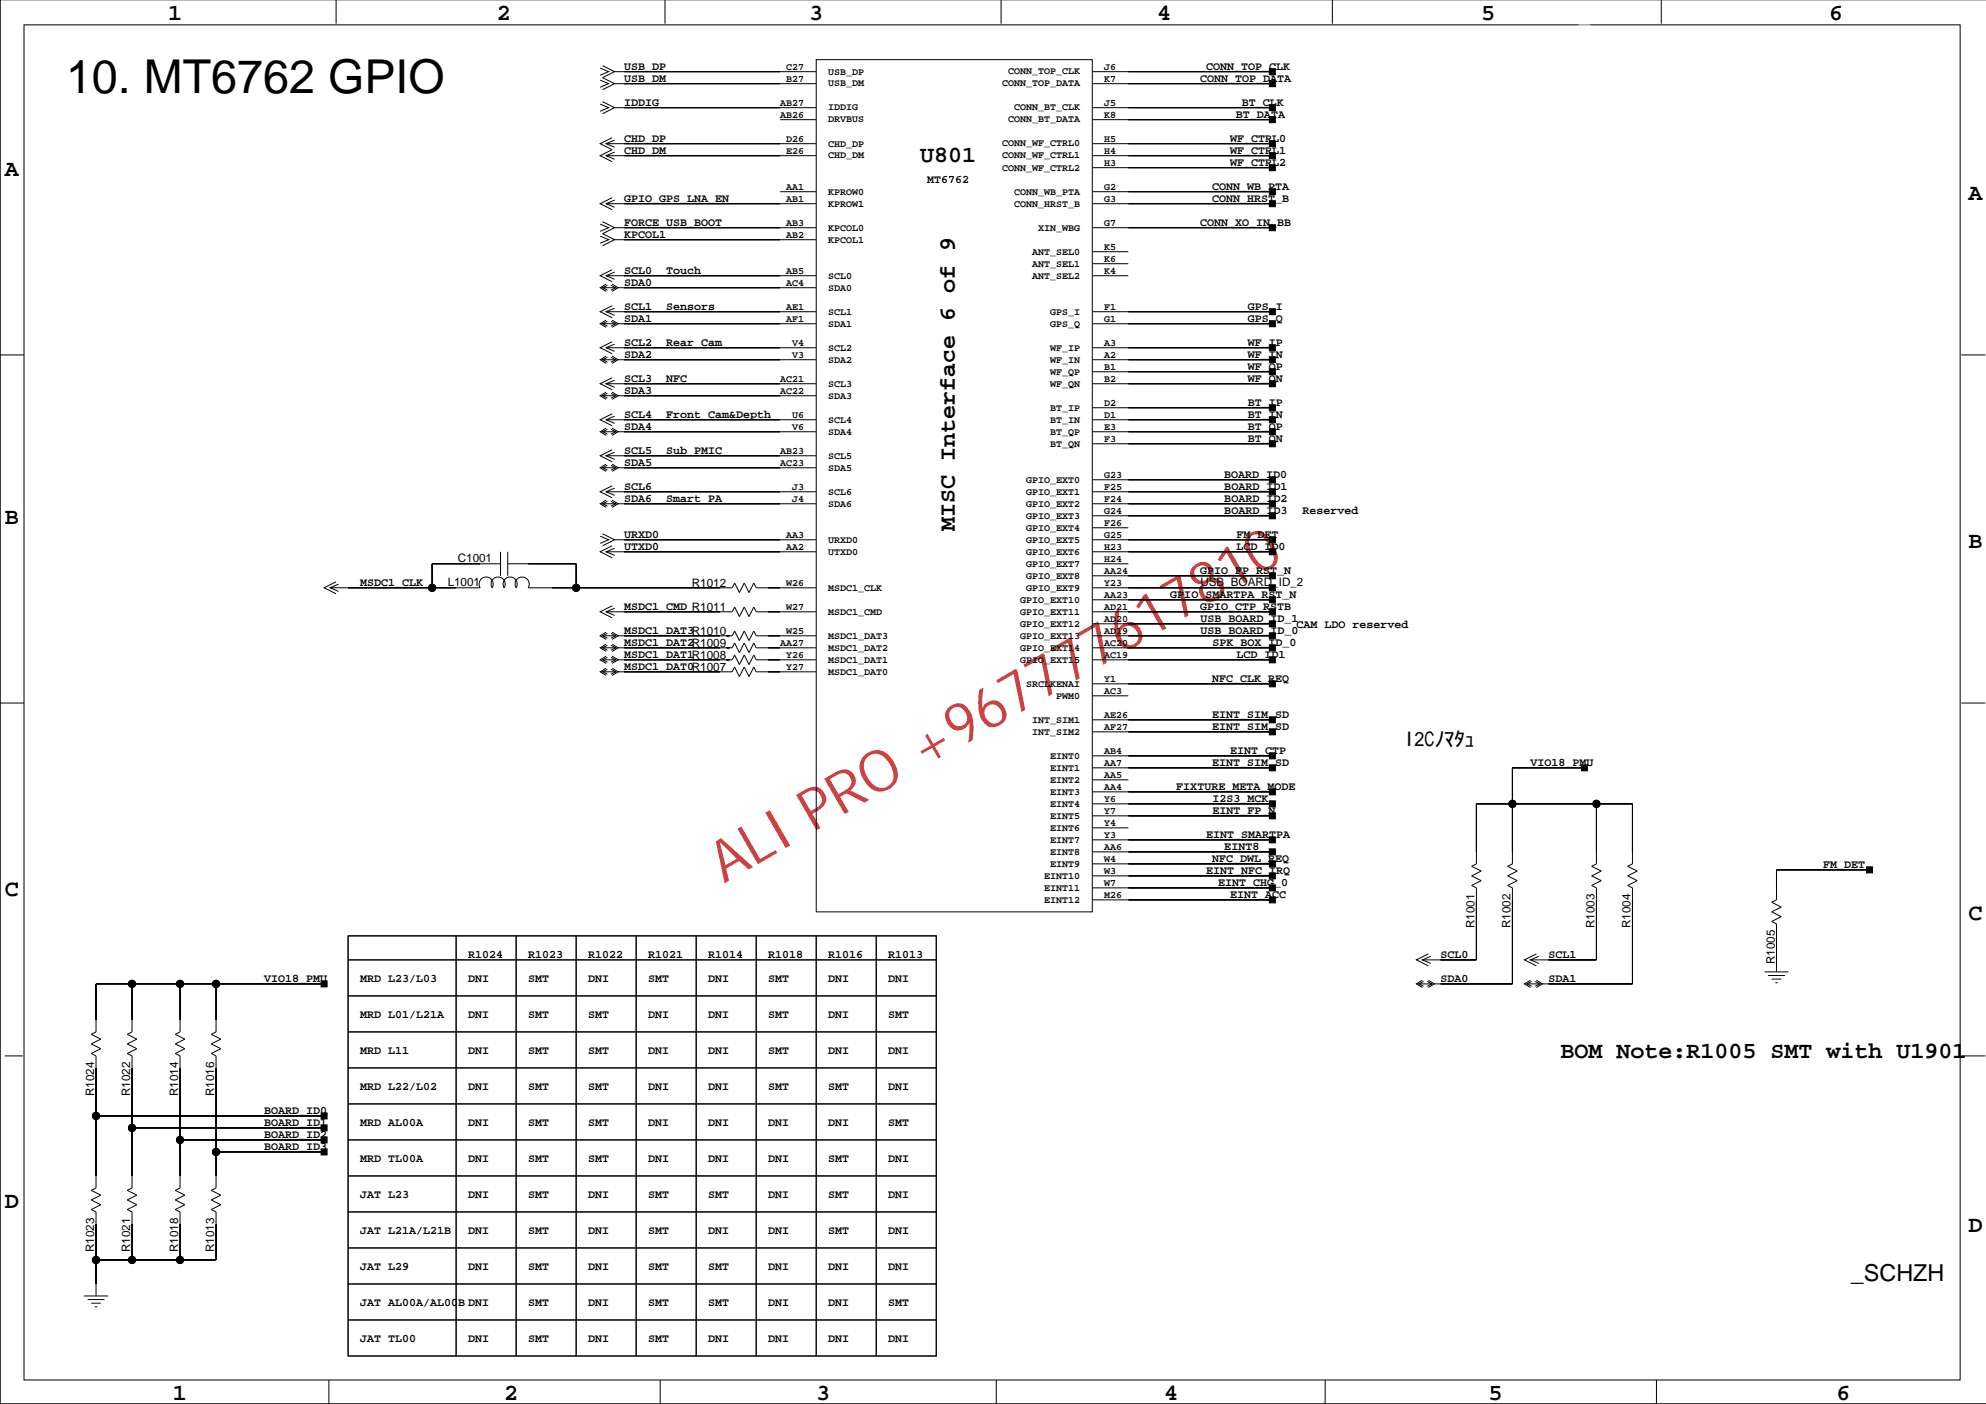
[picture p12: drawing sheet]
<svg xmlns="http://www.w3.org/2000/svg" width="420mm" height="297mm" viewBox="0 0 420 297" stroke-linecap="round" stroke-linejoin="round" font-family="sans-serif">
<g fill="none" stroke="#000" stroke-width=".21">
<path d="M0 -.1v297.1h420.2M71.1 -.1v5.1M140.7 -.1v5.1M211.8 -.1v5.1M281.9 -.1v5.1M351.5 -.1v5.1M5.1 5.3h409.6v286.7h-409.6zM127 14.4l1.7 .8-1.7 .7M127 16.9l1.7 .8-1.7 .8M127.5 13.9l2.5 1.3-2.5 1.2 2.5 1.3-2.5 1.3M130 15.2h42.7M130 17.7h42.7"/>
<path d="M172.7 12.6h58.4v180.3h-58.4zM231.1 15.2h38.1M231.1 17.7h38.1M127 22l1.7 .8-1.7 .7M127.5 21.5l2.5 1.3-2.5 1.3M128.2 30.4h44.5M128.2 32.9h44.5M129.5 29.1l-2.5 1.3 2.5 1.3-2.5 1.2 2.5 1.3M130 29.6l-1.8 .8 1.8 .8M130 32.2l-1.8 .7 1.8 .8M130 22.8h42.7M165.1 25.3h7.6"/>
<path d="M231.1 30.4h38.1M231.1 32.9h38.1M231.1 22.8h38.1M231.1 25.3h38.1M231.1 35.5h38.1M127 47.4l1.7 .8-1.7 .7M127 50l1.7 .7-1.7 .8M127.5 46.9l2.5 1.3-2.5 1.2 2.5 1.3-2.5 1.3M128.2 43.1h44.5M128.2 58.3h44.5M129.5 41.8l-2.5 1.3 2.5 1.3M129.5 57.1l-2.5 1.2 2.5 1.3"/>
<path d="M130 42.3l-1.8 .8 1.8 .8M130 57.6l-1.8 .7 1.8 .8M130 48.2h42.7M130 50.7h42.7M165.1 40.6h7.6M231.1 43.1h38.1M231.1 48.2h38.1M231.1 58.3h7.6M231.1 40.6h38.1M231.1 53.3h7.6M231.1 55.8h7.6M0 75.1h5.1"/>
<path d="M127.5 60.9h2.8M127.5 68.5h2.8M127.5 76.1h2.8M128.2 60.1l-1.2 .8 1.2 .7M128.2 67.7l-1.2 .8 1.2 .8M128.2 75.3l-1.2 .8 1.2 .8M128.2 66h44.5M128.2 73.6h44.5M128.5 60.4l-1 .5 1 .5M128.5 68l-1 .5 1 .5M128.5 75.6l-1 .5 1 .5M129.3 60.4l1 .5-1 .5"/>
<path d="M129.3 68l1 .5-1 .5M129.3 75.6l1 .5-1 .5M129.5 60.1l1.3 .8-1.3 .7M129.5 67.7l1.3 .8-1.3 .8M129.5 75.3l1.3 .8-1.3 .8M129.5 64.7l-2.5 1.3 2.5 1.2M129.5 72.3l-2.5 1.3 2.5 1.2M129.5 79.9l-2.5 1.3 2.5 1.3M130 65.2l-1.8 .8 1.8 .7M130 72.8l-1.8 .8 1.8 .7M130.8 60.9h41.9M130.8 68.5h41.9"/>
<path d="M130.8 76.1h41.9M231.1 68.5h38.1M231.1 76.1h38.1M231.1 66h38.1M231.1 73.6h38.1M231.1 78.6h38.1M414.9 75.1h5.1M127.5 83.7h2.8M127.5 91.3h2.8M127.5 99h2.8M128.2 83l-1.2 .7 1.2 .8M128.2 90.6l-1.2 .7 1.2 .8"/>
<path d="M128.2 98.2l-1.2 .8 1.2 .7M128.2 81.2h44.5M128.2 88.8h44.5M128.2 96.4h44.5M128.5 83.2l-1 .5 1 .5M128.5 90.8l-1 .5 1 .6M128.5 98.5l-1 .5 1 .5M129.3 83.2l1 .5-1 .5M129.3 90.8l1 .5-1 .6M129.3 98.5l1 .5-1 .5M129.5 83l1.3 .7-1.3 .8M129.5 90.6l1.3 .7-1.3 .8"/>
<path d="M129.5 98.2l1.3 .8-1.3 .7M129.5 87.5l-2.5 1.3 2.5 1.3M129.5 95.2l-2.5 1.2 2.5 1.3M130 80.4l-1.8 .8 1.8 .7M130 88l-1.8 .8 1.8 .8M130 95.7l-1.8 .7 1.8 .8M130.8 83.7h41.9M130.8 91.3h41.9M130.8 99h41.9M231.1 91.3h38.1M231.1 81.2h38.1M231.1 88.8h38.1"/>
<path d="M231.1 86.3h38.1M231.1 93.9h38.1M105.9 119.3h-14.5v5.1M105.9 116.7v5.1M107.4 119.3h14.5v5.1M107.4 116.7v5.1M127 113.4l1.7 .8-1.7 .8M127.5 112.9l2.5 1.3-2.5 1.3M127.5 106.6h2.8M128.2 105.8l-1.2 .8 1.2 .7M128.2 104h44.5M128.2 116.7h44.5"/>
<path d="M128.5 106.1l-1 .5 1 .5M129.3 106.1l1 .5-1 .5M129.5 102.8l-2.5 1.2 2.5 1.3M129.5 105.8l1.3 .8-1.3 .7M129.5 115.5l-2.5 1.2 2.5 1.3M130 103.3l-1.8 .7 1.8 .8M130 116l-1.8 .7 1.8 .8M130 114.2h42.7M130.8 106.6h41.9M231.1 104h38.1M231.1 106.6h38.1M231.1 114.2h38.1"/>
<path d="M231.1 116.7h38.1M231.1 101.5h38.1M231.1 109.1h38.1M231.1 111.7h7.6M231.1 119.3h7.6M69.8 124.4h31.8a1.5 1.5 0 0 1 1.2-2.3 1.5 1.5 0 0 1 1.3 2.3 1.5 1.5 0 0 1 1.3-2.3 1.5 1.5 0 0 1 1.3 2.3 1.5 1.5 0 0 1 1.2-2.3 1.5 1.5 0 0 1 1.3 2.3 1.5 1.5 0 0 1 1.3-2.3 1.5 1.5 0 0 1 1.2 2.3h43.2l.5-1.1 1 2.1 1-2.1 1.1 2.1 1-2.1 .5 1.1h12.7M71.1 123.1l-2.5 1.3 2.5 1.2M71.6 123.6l-1.8 .8 1.8 .7M127.5 134.5h2.8M127.5 137.1h2.8M127.5 139.6h2.8M128.2 138.8l-1.2 .8 1.2 .8"/>
<path d="M128.2 136.3l-1.2 .8 1.2 .7M128.2 133.8l-1.2 .7 1.2 .8M128.2 129.4h26.7l.5-1 1 2.1 1-2.1 1.1 2.1 1-2.1 .5 1h12.7M128.5 139.1l-1 .5 1 .5M128.5 136.5l-1 .6 1 .5M128.5 134l-1 .5 1 .5M129.3 139.1l1 .5-1 .5M129.3 136.5l1 .6-1 .5M129.3 134l1 .5-1 .5M129.5 138.8l1.3 .8-1.3 .8M129.5 136.3l1.3 .8-1.3 .7M129.5 133.8l1.3 .7-1.3 .8"/>
<path d="M129.5 128.2l-2.5 1.2 2.5 1.3M130 128.7l-1.8 .7 1.8 .8M130.8 139.6h24.1l.5-1 1 2 1-2 1.1 2 1-2 .5 1h12.7M130.8 137.1h24.1l.5-1.1 1 2.1 1-2.1 1.1 2.1 1-2.1 .5 1.1h12.7M130.8 134.5h24.1l.5-1 1 2 1-2 1.1 2 1-2 .5 1h12.7M231.1 124.4h38.1M231.1 129.4h38.1M231.1 134.5h38.1M231.1 137.1h38.1M231.1 139.6h38.1M231.1 121.8h38.1M231.1 126.9h38.1"/>
<path d="M231.1 132h38.1M0 148.7h5.1M127.5 142.1h2.8M128.2 141.4l-1.2 .7 1.2 .8M128.5 141.6l-1 .5 1 .5M129.3 141.6l1 .5-1 .5M129.5 141.4l1.3 .7-1.3 .8M130.8 142.1h24.1l.5-1 1 2 1-2 1.1 2 1-2 .5 1h12.7M231.1 144.7h38.1M231.1 147.2h7.6M231.1 152.3h38.1M231.1 154.8h38.1"/>
<path d="M231.1 159.9h38.1M414.9 148.7h5.1M231.1 162.4h38.1M231.1 165h7.6M231.1 167.5h38.1M231.1 170.1h38.1M231.1 172.6h38.1M231.1 175.1h7.6M231.1 177.7h38.1M335.2 162.4h-15.2v20.4l-1 .5 2 1-2 1 2 1-2 1 1 .5v20.4h-16.5M337.7 170.1v12.7l-1 .5 2.1 1-2.1 1 2.1 1-2.1 1 1 .5v15.3h-13.9M73.6 198h124.5v5.1h-124.5z"/>
<path d="M73.6 198h22.9v88.9h-22.9zM96.5 198h12.7v88.9h-12.7zM109.2 198h12.7v88.9h-12.7zM121.9 198h12.7v88.9h-12.7zM134.6 198h12.7v88.9h-12.7zM147.3 198h12.7v88.9h-12.7zM160 198h12.7v88.9h-12.7zM172.7 198h12.7v88.9h-12.7zM185.4 198h12.7v88.9h-12.7zM231.1 180.2h38.1M231.1 182.8h38.1M231.1 185.3h38.1"/>
<path d="M231.1 187.8h38.1M231.1 190.4h38.1M395.5 184h-19.7v6.4l-1 .5 2.1 1-2.1 1 2.1 1-2.1 1.1 1 .5v10.1M27.9 208.2v10.1l-1 .5 2 1-2 1.1 2 1-2 1 1 .5v27.9l-1 .5 2 1.1-2 1 2 1-2 1 1 .5v10.2M38.1 208.2v10.1l-1 .5 2 1-2 1.1 2 1-2 1 1 .5v27.9l-1 .5 2 1.1-2 1 2 1-2 1 1 .5v10.2M45.7 208.2v10.1l-1 .5 2 1-2 1.1 2 1-2 1 1 .5v27.9l-1 .5 2 1.1-2 1 2 1-2 1 1 .5v10.2h-25.4M68.6 208.2h-48.3v10.1l-1 .5 2 1-2 1.1 2 1-2 1 1 .5v27.9l-1 .5 2 1.1-2 1 2 1-2 1 1 .5v17.8M73.6 203.1h124.5v7.6h-124.5zM73.6 210.7h124.5v7.6h-124.5zM73.6 218.3h124.5v7.6h-124.5zM300.2 208.2h2.8M300.9 207.4l-1.2 .8 1.2 .7"/>
<path d="M300.9 203.1h11.4v-15.3l-1-.5 2.1-1-2.1-1 2.1-1-2.1-1 1-.5v-12.7h33.1v12.7l-1.1 .5 2.1 1-2.1 1 2.1 1-2.1 1 1.1 .5v20.4h-19.1M301.2 207.7l-1 .5 1 .5M301.9 207.7l1.1 .5-1.1 .5M302.2 201.8l-2.5 1.3 2.5 1.3M302.2 207.4l1.3 .8-1.3 .7M302.7 202.3l-1.8 .8 1.8 .7M323 208.2h2.8M323.8 207.4l-1.3 .8 1.3 .7M324 207.7l-1 .5 1 .5M324.8 207.7l1 .5-1 .5M325 207.4l1.3 .8-1.3 .7M325 201.8l-2.5 1.3 2.5 1.3"/>
<path d="M325.6 202.3l-1.8 .8 1.8 .7M373.3 205.6h5.1M374.1 206.4h3.5M374.8 207.1h2.1M375.6 207.9h.5M1 223.4h3.8M20.3 236.1h48.3M27.9 238.6h40.7M73.6 225.9h124.5v7.7h-124.5zM73.6 233.6h124.5v7.6h-124.5zM414.9 223.4h5.1M38.1 241.2h30.5"/>
<path d="M45.7 243.7h22.9M73.6 241.2h124.5v7.6h-124.5zM73.6 248.8h124.5v7.6h-124.5zM73.6 256.4h124.5v7.6h-124.5zM17.8 274.2h5.1M18.5 274.9h3.6M19.3 275.7h2M20.1 276.5h.5M73.6 264h124.5v7.6h-124.5zM73.6 271.6h124.5v7.7h-124.5zM73.6 279.3h124.5v7.6h-124.5zM69.6 292v5"/>
<path d="M139.7 292v5M210.8 292v5M280.4 292v5M350.4 292v5"/>
<circle cx="91.4" cy="124.4" r=".76"/>
<circle cx="121.9" cy="124.4" r=".76"/>
<circle cx="320" cy="170.1" r=".76"/>
<circle cx="337.7" cy="170.1" r=".76"/>
<circle cx="27.9" cy="208.2" r=".76"/>
<circle cx="38.1" cy="208.2" r=".76"/>
<circle cx="45.7" cy="208.2" r=".76"/>
<circle cx="20.3" cy="236.1" r=".76"/>
<circle cx="27.9" cy="238.6" r=".76"/>
<circle cx="38.1" cy="241.2" r=".76"/>
<circle cx="45.7" cy="243.7" r=".76"/>
<circle cx="20.3" cy="266.6" r=".76"/>
<circle cx="27.9" cy="266.6" r=".76"/>
<circle cx="38.1" cy="266.6" r=".76"/>
</g>
<g fill="#000" stroke="#000" stroke-width=".21">
<path d="M132.1 17.7h33z" fill-rule="evenodd"/>
<path d="M132.1 15.2h33z" fill-rule="evenodd"/>
<path d="M268.5 14.5h1.3v1.3h-1.3z" fill-rule="evenodd"/>
<path d="M268.5 17.1h1.3v1.2h-1.3z" fill-rule="evenodd"/>
<path d="M238.7 15.2h30.5z" fill-rule="evenodd"/>
<path d="M238.7 17.7h30.5z" fill-rule="evenodd"/>
<path d="M132.1 22.8h33z" fill-rule="evenodd"/>
<path d="M132.1 30.4h33z" fill-rule="evenodd"/>
<path d="M132.1 32.9h33z" fill-rule="evenodd"/>
<path d="M268.5 22.1h1.3v1.3h-1.3z" fill-rule="evenodd"/>
<path d="M268.5 24.7h1.3v1.3h-1.3z" fill-rule="evenodd"/>
<path d="M268.5 29.8h1.3v1.2h-1.3z" fill-rule="evenodd"/>
<path d="M268.5 32.3h1.3v1.3h-1.3z" fill-rule="evenodd"/>
<path d="M268.5 34.8h1.3v1.3h-1.3z" fill-rule="evenodd"/>
<path d="M238.7 22.8h30.5z" fill-rule="evenodd"/>
<path d="M238.7 25.3h30.5z" fill-rule="evenodd"/>
<path d="M238.7 30.4h30.5z" fill-rule="evenodd"/>
<path d="M238.7 32.9h30.5z" fill-rule="evenodd"/>
<path d="M238.7 35.5h30.5z" fill-rule="evenodd"/>
<path d="M132.1 58.3h33z" fill-rule="evenodd"/>
<path d="M132.1 43.1h33z" fill-rule="evenodd"/>
<path d="M132.1 48.2h33z" fill-rule="evenodd"/>
<path d="M132.1 50.7h33z" fill-rule="evenodd"/>
<path d="M268.5 39.9h1.3v1.3h-1.3z" fill-rule="evenodd"/>
<path d="M268.5 42.5h1.3v1.2h-1.3z" fill-rule="evenodd"/>
<path d="M268.5 47.5h1.3v1.3h-1.3z" fill-rule="evenodd"/>
<path d="M238.7 40.6h30.5z" fill-rule="evenodd"/>
<path d="M238.7 43.1h30.5z" fill-rule="evenodd"/>
<path d="M238.7 48.2h30.5z" fill-rule="evenodd"/>
<path d="M132.1 60.9h33z" fill-rule="evenodd"/>
<path d="M132.1 73.6h33z" fill-rule="evenodd"/>
<path d="M132.1 76.1h33z" fill-rule="evenodd"/>
<path d="M132.1 68.5h33z" fill-rule="evenodd"/>
<path d="M132.1 66h33z" fill-rule="evenodd"/>
<path d="M268.5 65.3h1.3v1.3h-1.3z" fill-rule="evenodd"/>
<path d="M268.5 67.9h1.3v1.2h-1.3z" fill-rule="evenodd"/>
<path d="M268.5 72.9h1.3v1.3h-1.3z" fill-rule="evenodd"/>
<path d="M268.5 75.5h1.3v1.2h-1.3z" fill-rule="evenodd"/>
<path d="M268.5 78h1.3v1.3h-1.3z" fill-rule="evenodd"/>
<path d="M238.7 66h30.5z" fill-rule="evenodd"/>
<path d="M238.7 68.5h30.5z" fill-rule="evenodd"/>
<path d="M238.7 73.6h30.5z" fill-rule="evenodd"/>
<path d="M238.7 76.1h30.5z" fill-rule="evenodd"/>
<path d="M238.7 78.6h30.5z" fill-rule="evenodd"/>
<path d="M132.1 91.3h33z" fill-rule="evenodd"/>
<path d="M132.1 88.8h33z" fill-rule="evenodd"/>
<path d="M132.1 81.2h33z" fill-rule="evenodd"/>
<path d="M132.1 83.7h33z" fill-rule="evenodd"/>
<path d="M132.1 99h33z" fill-rule="evenodd"/>
<path d="M132.1 96.4h33z" fill-rule="evenodd"/>
<path d="M268.5 80.6h1.3v1.2h-1.3z" fill-rule="evenodd"/>
<path d="M268.5 85.6h1.3v1.3h-1.3z" fill-rule="evenodd"/>
<path d="M268.5 88.2h1.3v1.2h-1.3z" fill-rule="evenodd"/>
<path d="M268.5 90.7h1.3v1.3h-1.3z" fill-rule="evenodd"/>
<path d="M268.5 93.3h1.3v1.2h-1.3z" fill-rule="evenodd"/>
<path d="M238.7 81.2h30.5z" fill-rule="evenodd"/>
<path d="M238.7 86.3h30.5z" fill-rule="evenodd"/>
<path d="M238.7 88.8h30.5z" fill-rule="evenodd"/>
<path d="M238.7 91.3h30.5z" fill-rule="evenodd"/>
<path d="M238.7 93.9h30.5z" fill-rule="evenodd"/>
<path d="M91.4 119.3v5.1z" fill-rule="evenodd"/>
<path d="M91.4 119.3h10.2z" fill-rule="evenodd"/>
<path d="M111.7 119.3h10.2z" fill-rule="evenodd"/>
<path d="M121.9 119.3v5.1z" fill-rule="evenodd"/>
<path d="M132.1 114.2h33z" fill-rule="evenodd"/>
<path d="M132.1 116.7h33z" fill-rule="evenodd"/>
<path d="M132.1 104h33z" fill-rule="evenodd"/>
<path d="M132.1 106.6h33z" fill-rule="evenodd"/>
<path d="M268.5 116.1h1.3v1.3h-1.3z" fill-rule="evenodd"/>
<path d="M268.5 105.9h1.3v1.3h-1.3z" fill-rule="evenodd"/>
<path d="M268.5 103.4h1.3v1.3h-1.3z" fill-rule="evenodd"/>
<path d="M268.5 100.9h1.3v1.2h-1.3z" fill-rule="evenodd"/>
<path d="M268.5 108.5h1.3v1.3h-1.3z" fill-rule="evenodd"/>
<path d="M268.5 113.6h1.3v1.2h-1.3z" fill-rule="evenodd"/>
<path d="M238.7 116.7h30.5z" fill-rule="evenodd"/>
<path d="M238.7 106.6h30.5z" fill-rule="evenodd"/>
<path d="M238.7 104h30.5z" fill-rule="evenodd"/>
<path d="M238.7 101.5h30.5z" fill-rule="evenodd"/>
<path d="M238.7 109.1h30.5z" fill-rule="evenodd"/>
<path d="M238.7 114.2h30.5z" fill-rule="evenodd"/>
<path d="M73.6 124.4h17.8z" fill-rule="evenodd"/>
<path d="M91.4 124.4h5.1z" fill-rule="evenodd"/>
<path d="M116.8 124.4h5.1z" fill-rule="evenodd"/>
<path d="M132.1 139.6h20.3z" fill-rule="evenodd"/>
<path d="M132.1 137.1h20.3z" fill-rule="evenodd"/>
<path d="M132.1 129.4h20.3z" fill-rule="evenodd"/>
<path d="M132.1 134.5h20.3z" fill-rule="evenodd"/>
<path d="M121.9 124.4h30.5z" fill-rule="evenodd"/>
<path d="M162.5 129.4h2.6z" fill-rule="evenodd"/>
<path d="M162.5 134.5h2.6z" fill-rule="evenodd"/>
<path d="M162.5 137.1h2.6z" fill-rule="evenodd"/>
<path d="M162.5 139.6h2.6z" fill-rule="evenodd"/>
<path d="M162.5 124.4h2.6z" fill-rule="evenodd"/>
<path d="M268.5 128.8h1.3v1.3h-1.3z" fill-rule="evenodd"/>
<path d="M268.5 121.2h1.3v1.3h-1.3z" fill-rule="evenodd"/>
<path d="M268.5 136.4h1.3v1.3h-1.3z" fill-rule="evenodd"/>
<path d="M268.5 131.3h1.3v1.3h-1.3z" fill-rule="evenodd"/>
<path d="M268.5 133.9h1.3v1.3h-1.3z" fill-rule="evenodd"/>
<path d="M268.5 126.3h1.3v1.2h-1.3z" fill-rule="evenodd"/>
<path d="M268.5 123.7h1.3v1.3h-1.3z" fill-rule="evenodd"/>
<path d="M238.7 139.6h30.5z" fill-rule="evenodd"/>
<path d="M238.7 129.4h30.5z" fill-rule="evenodd"/>
<path d="M238.7 121.8h30.5z" fill-rule="evenodd"/>
<path d="M238.7 137.1h30.5z" fill-rule="evenodd"/>
<path d="M238.7 132h30.5z" fill-rule="evenodd"/>
<path d="M238.7 134.5h30.5z" fill-rule="evenodd"/>
<path d="M238.7 126.9h30.5z" fill-rule="evenodd"/>
<path d="M238.7 124.4h30.5z" fill-rule="evenodd"/>
<path d="M132.1 142.1h20.3z" fill-rule="evenodd"/>
<path d="M162.5 142.1h2.6z" fill-rule="evenodd"/>
<path d="M268.5 151.7h1.3v1.2h-1.3z" fill-rule="evenodd"/>
<path d="M268.5 154.2h1.3v1.3h-1.3z" fill-rule="evenodd"/>
<path d="M268.5 139h1.3v1.2h-1.3z" fill-rule="evenodd"/>
<path d="M268.5 144h1.3v1.3h-1.3z" fill-rule="evenodd"/>
<path d="M238.7 152.3h30.5z" fill-rule="evenodd"/>
<path d="M238.7 154.8h30.5z" fill-rule="evenodd"/>
<path d="M238.7 159.9h30.5z" fill-rule="evenodd"/>
<path d="M238.7 144.7h30.5z" fill-rule="evenodd"/>
<path d="M268.5 161.8h1.3v1.3h-1.3z" fill-rule="evenodd"/>
<path d="M268.5 159.3h1.3v1.2h-1.3z" fill-rule="evenodd"/>
<path d="M268.5 172h1.3v1.2h-1.3z" fill-rule="evenodd"/>
<path d="M268.5 166.9h1.3v1.3h-1.3z" fill-rule="evenodd"/>
<path d="M268.5 177.1h1.3v1.2h-1.3z" fill-rule="evenodd"/>
<path d="M268.5 169.4h1.3v1.3h-1.3z" fill-rule="evenodd"/>
<path d="M238.7 162.4h30.5z" fill-rule="evenodd"/>
<path d="M238.7 172.6h30.5z" fill-rule="evenodd"/>
<path d="M238.7 167.5h30.5z" fill-rule="evenodd"/>
<path d="M238.7 177.7h30.5z" fill-rule="evenodd"/>
<path d="M238.7 170.1h30.5z" fill-rule="evenodd"/>
<path d="M312.3 170.1v10.1z" fill-rule="evenodd"/>
<path d="M312.3 170.1h7.7z" fill-rule="evenodd"/>
<path d="M320 162.4v7.7z" fill-rule="evenodd"/>
<path d="M320 170.1v10.1z" fill-rule="evenodd"/>
<path d="M334.6 161.8h1.2v1.3h-1.2z" fill-rule="evenodd"/>
<path d="M320 162.4h15.2z" fill-rule="evenodd"/>
<path d="M337.7 170.1v10.1z" fill-rule="evenodd"/>
<path d="M320 170.1h17.7z" fill-rule="evenodd"/>
<path d="M345.4 170.1v10.1z" fill-rule="evenodd"/>
<path d="M337.7 170.1h7.7z" fill-rule="evenodd"/>
<path d="M268.5 189.7h1.3v1.3h-1.3z" fill-rule="evenodd"/>
<path d="M268.5 182.1h1.3v1.3h-1.3z" fill-rule="evenodd"/>
<path d="M268.5 184.7h1.3v1.2h-1.3z" fill-rule="evenodd"/>
<path d="M268.5 187.2h1.3v1.3h-1.3z" fill-rule="evenodd"/>
<path d="M268.5 179.6h1.3v1.3h-1.3z" fill-rule="evenodd"/>
<path d="M238.7 190.4h30.5z" fill-rule="evenodd"/>
<path d="M238.7 182.8h30.5z" fill-rule="evenodd"/>
<path d="M238.7 185.3h30.5z" fill-rule="evenodd"/>
<path d="M238.7 187.8h30.5z" fill-rule="evenodd"/>
<path d="M238.7 180.2h30.5z" fill-rule="evenodd"/>
<path d="M312.3 190.4v12.7z" fill-rule="evenodd"/>
<path d="M320 190.4v17.8z" fill-rule="evenodd"/>
<path d="M337.7 190.4v12.7z" fill-rule="evenodd"/>
<path d="M345.4 190.4v17.8z" fill-rule="evenodd"/>
<path d="M375.8 198v5.1z" fill-rule="evenodd"/>
<path d="M375.8 184v3.8z" fill-rule="evenodd"/>
<path d="M394.9 183.4h1.3v1.3h-1.3z" fill-rule="evenodd"/>
<path d="M375.8 184h19.7z" fill-rule="evenodd"/>
<path d="M20.3 208.2v7.6z" fill-rule="evenodd"/>
<path d="M20.3 208.2h7.6z" fill-rule="evenodd"/>
<path d="M27.9 208.2v7.6z" fill-rule="evenodd"/>
<path d="M38.1 208.2v7.6z" fill-rule="evenodd"/>
<path d="M27.9 208.2h10.2z" fill-rule="evenodd"/>
<path d="M45.7 208.2v7.6z" fill-rule="evenodd"/>
<path d="M38.1 208.2h7.6z" fill-rule="evenodd"/>
<path d="M67.9 207.5h1.3v1.3h-1.3z" fill-rule="evenodd"/>
<path d="M45.7 208.2h22.9z" fill-rule="evenodd"/>
<path d="M304.7 203.1h7.6z" fill-rule="evenodd"/>
<path d="M304.7 208.2h15.3z" fill-rule="evenodd"/>
<path d="M327.6 203.1h10.1z" fill-rule="evenodd"/>
<path d="M327.6 208.2h17.8z" fill-rule="evenodd"/>
<path d="M20.3 236.1v12.7z" fill-rule="evenodd"/>
<path d="M20.3 225.9v10.2z" fill-rule="evenodd"/>
<path d="M27.9 238.6v10.2z" fill-rule="evenodd"/>
<path d="M27.9 225.9v12.7z" fill-rule="evenodd"/>
<path d="M38.1 225.9v15.3z" fill-rule="evenodd"/>
<path d="M45.7 225.9v17.8z" fill-rule="evenodd"/>
<path d="M67.9 238h1.3v1.3h-1.3z" fill-rule="evenodd"/>
<path d="M67.9 235.5h1.3v1.2h-1.3z" fill-rule="evenodd"/>
<path d="M27.9 238.6h40.7z" fill-rule="evenodd"/>
<path d="M20.3 236.1h48.3z" fill-rule="evenodd"/>
<path d="M20.3 258.9v7.7z" fill-rule="evenodd"/>
<path d="M27.9 258.9v7.7z" fill-rule="evenodd"/>
<path d="M38.1 258.9v7.7z" fill-rule="evenodd"/>
<path d="M38.1 241.2v7.6z" fill-rule="evenodd"/>
<path d="M45.7 258.9v7.7z" fill-rule="evenodd"/>
<path d="M45.7 243.7v5.1z" fill-rule="evenodd"/>
<path d="M67.9 240.5h1.3v1.3h-1.3z" fill-rule="evenodd"/>
<path d="M67.9 243.1h1.3v1.2h-1.3z" fill-rule="evenodd"/>
<path d="M38.1 241.2h30.5z" fill-rule="evenodd"/>
<path d="M45.7 243.7h22.9z" fill-rule="evenodd"/>
<path d="M20.3 266.6v5z" fill-rule="evenodd"/>
<path d="M20.3 266.6h7.6z" fill-rule="evenodd"/>
<path d="M27.9 266.6h10.2z" fill-rule="evenodd"/>
<path d="M38.1 266.6h7.6z" fill-rule="evenodd"/>
<circle cx="91.4" cy="124.4" r=".76"/>
<circle cx="121.9" cy="124.4" r=".76"/>
<circle cx="320" cy="170.1" r=".76"/>
<circle cx="337.7" cy="170.1" r=".76"/>
<circle cx="27.9" cy="208.2" r=".76"/>
<circle cx="38.1" cy="208.2" r=".76"/>
<circle cx="45.7" cy="208.2" r=".76"/>
<circle cx="20.3" cy="236.1" r=".76"/>
<circle cx="27.9" cy="238.6" r=".76"/>
<circle cx="38.1" cy="241.2" r=".76"/>
<circle cx="45.7" cy="243.7" r=".76"/>
<circle cx="20.3" cy="266.6" r=".76"/>
<circle cx="27.9" cy="266.6" r=".76"/>
<circle cx="38.1" cy="266.6" r=".76"/>
</g>
<path d="M334 3.4h2.4v30.3h-2.4z" fill="#fff"/>
<text font-size="12.2" fill="#bf0000" x="153.2" y="187" transform="rotate(-30 153.2 187)">ALI PRO +967777617810</text>
<text font-size="9.9" x="14" y="19.8">10. MT6762 GPIO</text>
<g font-size="4.9">
<text x="35.6" y="4.1">1</text>
<text x="105.1" y="4.1">2</text>
<text x="171.2" y="4.1">3</text>
<text x="244.8" y="4.1">4</text>
<text x="313.4" y="4.1">5</text>
<text x="387" y="4.1">6</text>
<text x="194.7" y="34.3">U801</text>
<text x="1" y="37.1">A</text>
<text x="416.5" y="42.2">A</text>
<text x="1" y="110.8">B</text>
<text x="202" y="112.3" transform="rotate(-90 202 112.3)">MISC Interface 6 of 9</text>
<text x="416.5" y="115.9">B</text>
<text x="1" y="189.5">C</text>
<text x="416.5" y="194.6">C</text>
<text x="330.1" y="223.8">BOM Note:R1005 SMT with U1901</text>
<text x="1" y="255.5">D</text>
<text x="416.5" y="260.6">D</text>
<text x="391.6" y="270.9">_SCHZH</text>
<text x="36.6" y="296.2">1</text>
<text x="106.7" y="296.2">2</text>
<text x="172.7" y="296.2">3</text>
<text x="246.3" y="296.2">4</text>
<text x="314.9" y="296.2">5</text>
<text x="388.5" y="296.2">6</text>
</g>
<text font-size="4.2" x="297.1" y="157.9">I2Cﾉﾏﾀｭ</text>
<g font-size="2.5">
<text x="132.1" y="17.3">USB_DM</text>
<text x="132.1" y="14.7">USB_DP</text>
<text x="253.9" y="17.3">CONN_TOP_DATA</text>
<text x="255.2" y="14.7">CONN_TOP_CLK</text>
<text x="132.1" y="22.3">IDDIG</text>
<text x="262.7" y="22.3">BT_CLK</text>
<text x="132.1" y="30">CHD_DP</text>
<text x="260.2" y="30">WF_CTRL0</text>
<text x="261.5" y="24.9">BT_DATA</text>
<text x="132.1" y="32.5">CHD_DM</text>
<text x="260.2" y="32.5">WF_CTRL1</text>
<text x="260.2" y="35">WF_CTRL2</text>
<text x="196.2" y="38.7">MT6762</text>
<text x="256.4" y="40.1">CONN_WB_PTA</text>
<text x="132.1" y="42.7">GPIO_GPS_LNA_EN</text>
<text x="132.1" y="47.7">FORCE_USB_BOOT</text>
<text x="253.9" y="47.7">CONN_XO_IN_BB</text>
<text x="256.4" y="42.7">CONN_HRST_B</text>
<text x="132.1" y="50.3">KPCOL1</text>
<text x="132" y="57.9">SCL0</text>
<text x="140.9" y="57.9">Touch</text>
<text x="132" y="65.5">SCL1</text>
<text x="132" y="60.4">SDA0</text>
<text x="140.9" y="65.5">Sensors</text>
<text x="264" y="65.5">GPS_I</text>
<text x="132" y="68.1">SDA1</text>
<text x="264" y="68.1">GPS_Q</text>
<text x="132.1" y="73.1">SCL2</text>
<text x="132.1" y="75.7">SDA2</text>
<text x="140.9" y="73.1">Rear Cam</text>
<text x="264" y="73.1">WF_IP</text>
<text x="264" y="75.7">WF_IN</text>
<text x="132.1" y="80.7">SCL3</text>
<text x="132.1" y="83.3">SDA3</text>
<text x="140.9" y="80.7">NFC</text>
<text x="264" y="78.2">WF_QP</text>
<text x="264" y="80.7">WF_QN</text>
<text x="132.1" y="88.4">SCL4</text>
<text x="140.9" y="88.4">Front Cam&amp;Depth</text>
<text x="264" y="85.8">BT_IP</text>
<text x="264" y="88.4">BT_IN</text>
<text x="132.1" y="90.9">SDA4</text>
<text x="132.1" y="96">SCL5</text>
<text x="140.9" y="96">Sub PMIC</text>
<text x="264" y="90.9">BT_QP</text>
<text x="264" y="93.4">BT_QN</text>
<text x="132.1" y="98.5">SDA5</text>
<text x="259" y="101.1">BOARD_ID0</text>
<text x="132.1" y="103.6">SCL6</text>
<text x="132.1" y="106.1">SDA6</text>
<text x="140.9" y="106.1">Smart PA</text>
<text x="259" y="106.1">BOARD_ID2</text>
<text x="259" y="103.6">BOARD_ID1</text>
<text x="132.1" y="113.8">URXD0</text>
<text x="259" y="108.7">BOARD_ID3</text>
<text x="261.6" y="113.8">FM_DET</text>
<text x="275.5" y="108.7">Reserved</text>
<text x="96.8" y="118.8">C1001</text>
<text x="132.1" y="116.3">UTXD0</text>
<text x="261.6" y="116.3">LCD_ID0</text>
<text x="76.2" y="123.9">MSDC1_CLK</text>
<text x="94.7" y="123.9">L1001</text>
<text x="146.4" y="124.2">R1012</text>
<text x="253.9" y="121.4">GPIO_FP_RST_N</text>
<text x="253.9" y="123.9">USB_BOARD_ID_2</text>
<text x="132.1" y="129">MSDC1_CMD R1011</text>
<text x="247.6" y="126.5">GPIO_SMARTPA_RST_N</text>
<text x="253.9" y="129">GPIO_CTP_RSTB</text>
<text x="253.9" y="131.5">USB_BOARD_ID_1</text>
<text x="132.1" y="136.6">MSDC1_DAT2R1009</text>
<text x="132.1" y="134.1">MSDC1_DAT3R1010</text>
<text x="253.9" y="134.1">USB_BOARD_ID_0</text>
<text x="256.5" y="136.6">SPK_BOX_ID_0</text>
<text x="274.3" y="132.8">CAM LDO reserved</text>
<text x="132.1" y="139.2">MSDC1_DAT1R1008</text>
<text x="132.1" y="141.7">MSDC1_DAT0R1007</text>
<text x="261.6" y="139.2">LCD_ID1</text>
<text x="256.4" y="144.2">NFC_CLK_REQ</text>
<text x="256.4" y="154.4">EINT_SIM_SD</text>
<text x="256.4" y="151.9">EINT_SIM_SD</text>
<text x="260.2" y="159.5">EINT_CTP</text>
<text x="248.9" y="167.1">FIXTURE_META_MODE</text>
<text x="256.4" y="162">EINT_SIM_SD</text>
<text x="323.8" y="162">VIO18_PMU</text>
<text x="256.5" y="172.2">EINT_FP_N</text>
<text x="256.5" y="169.6">I2S3_MCK</text>
<text x="255.2" y="177.2">EINT_SMARTPA</text>
<text x="259" y="179.8">EINT8</text>
<text x="255.2" y="184.9">EINT_NFC_IRQ</text>
<text x="256.4" y="182.3">NFC_DWL_REQ</text>
<text x="385.7" y="183.6">FM_DET</text>
<text x="257.7" y="187.4">EINT_CHG_0</text>
<text x="260.2" y="189.9">EINT_ACC</text>
<text x="312" y="196.4" transform="rotate(-90 312 196.4)">R1001</text>
<text x="319.6" y="196.4" transform="rotate(-90 319.6 196.4)">R1002</text>
<text x="337.4" y="196.4" transform="rotate(-90 337.4 196.4)">R1003</text>
<text x="345" y="196.4" transform="rotate(-90 345 196.4)">R1004</text>
<text x="99" y="202.6">R1024</text>
<text x="111.7" y="202.6">R1023</text>
<text x="124.4" y="202.6">R1022</text>
<text x="137.1" y="202.6">R1021</text>
<text x="149.8" y="202.6">R1014</text>
<text x="162.5" y="202.6">R1018</text>
<text x="175.2" y="202.6">R1016</text>
<text x="187.9" y="202.6">R1013</text>
<text x="304.7" y="202.6">SCL0</text>
<text x="327.6" y="202.6">SCL1</text>
<text x="55.9" y="207.7">VIO18_PMU</text>
<text x="76.2" y="207.7">MRD L23/L03</text>
<text x="99" y="207.7">DNI</text>
<text x="111.7" y="207.7">SMT</text>
<text x="124.4" y="207.7">DNI</text>
<text x="137.1" y="207.7">SMT</text>
<text x="149.8" y="207.7">DNI</text>
<text x="162.5" y="207.7">SMT</text>
<text x="175.2" y="207.7">DNI</text>
<text x="187.9" y="207.7">DNI</text>
<text x="304.7" y="207.7">SDA0</text>
<text x="327.6" y="207.7">SDA1</text>
<text x="375.5" y="204" transform="rotate(-90 375.5 204)">R1005</text>
<text x="76.2" y="215.3">MRD L01/L21A</text>
<text x="99" y="215.3">DNI</text>
<text x="111.7" y="215.3">SMT</text>
<text x="124.4" y="215.3">SMT</text>
<text x="137.1" y="215.3">DNI</text>
<text x="149.8" y="215.3">DNI</text>
<text x="162.5" y="215.3">SMT</text>
<text x="175.2" y="215.3">DNI</text>
<text x="187.9" y="215.3">SMT</text>
<text x="76.2" y="223">MRD L11</text>
<text x="99" y="223">DNI</text>
<text x="111.7" y="223">SMT</text>
<text x="124.4" y="223">SMT</text>
<text x="137.1" y="223">DNI</text>
<text x="149.8" y="223">DNI</text>
<text x="162.5" y="223">SMT</text>
<text x="175.2" y="223">DNI</text>
<text x="187.9" y="223">DNI</text>
<text x="19.9" y="231.9" transform="rotate(-90 19.9 231.9)">R1024</text>
<text x="27.6" y="231.9" transform="rotate(-90 27.6 231.9)">R1022</text>
<text x="37.7" y="231.9" transform="rotate(-90 37.7 231.9)">R1014</text>
<text x="45.3" y="231.9" transform="rotate(-90 45.3 231.9)">R1016</text>
<text x="76.2" y="230.6">MRD L22/L02</text>
<text x="99" y="230.6">DNI</text>
<text x="111.7" y="230.6">SMT</text>
<text x="124.4" y="230.6">SMT</text>
<text x="137.1" y="230.6">DNI</text>
<text x="149.8" y="230.6">DNI</text>
<text x="162.5" y="230.6">SMT</text>
<text x="175.2" y="230.6">SMT</text>
<text x="187.9" y="230.6">DNI</text>
<text x="55.9" y="238.2">BOARD_ID1</text>
<text x="55.9" y="235.7">BOARD_ID0</text>
<text x="76.2" y="238.2">MRD AL00A</text>
<text x="99" y="238.2">DNI</text>
<text x="111.7" y="238.2">SMT</text>
<text x="124.4" y="238.2">SMT</text>
<text x="137.1" y="238.2">DNI</text>
<text x="149.8" y="238.2">DNI</text>
<text x="162.5" y="238.2">DNI</text>
<text x="175.2" y="238.2">DNI</text>
<text x="187.9" y="238.2">SMT</text>
<text x="55.9" y="240.7">BOARD_ID2</text>
<text x="55.9" y="243.3">BOARD_ID3</text>
<text x="76.2" y="245.8">MRD TL00A</text>
<text x="99" y="245.8">DNI</text>
<text x="111.7" y="245.8">SMT</text>
<text x="124.4" y="245.8">SMT</text>
<text x="137.1" y="245.8">DNI</text>
<text x="149.8" y="245.8">DNI</text>
<text x="162.5" y="245.8">DNI</text>
<text x="175.2" y="245.8">SMT</text>
<text x="187.9" y="245.8">DNI</text>
<text x="76.2" y="253.4">JAT L23</text>
<text x="99" y="253.4">DNI</text>
<text x="111.7" y="253.4">SMT</text>
<text x="124.4" y="253.4">DNI</text>
<text x="137.1" y="253.4">SMT</text>
<text x="149.8" y="253.4">SMT</text>
<text x="162.5" y="253.4">DNI</text>
<text x="175.2" y="253.4">SMT</text>
<text x="187.9" y="253.4">DNI</text>
<text x="76.2" y="261">JAT L21A/L21B</text>
<text x="99" y="261">DNI</text>
<text x="111.7" y="261">SMT</text>
<text x="124.4" y="261">DNI</text>
<text x="137.1" y="261">SMT</text>
<text x="149.8" y="261">DNI</text>
<text x="162.5" y="261">DNI</text>
<text x="175.2" y="261">SMT</text>
<text x="187.9" y="261">DNI</text>
<text x="19.9" y="265" transform="rotate(-90 19.9 265)">R1023</text>
<text x="27.6" y="265" transform="rotate(-90 27.6 265)">R1021</text>
<text x="37.7" y="265" transform="rotate(-90 37.7 265)">R1018</text>
<text x="45.3" y="265" transform="rotate(-90 45.3 265)">R1013</text>
<text x="76.2" y="268.7">JAT L29</text>
<text x="99" y="268.7">DNI</text>
<text x="111.7" y="268.7">SMT</text>
<text x="124.4" y="268.7">DNI</text>
<text x="137.1" y="268.7">SMT</text>
<text x="149.8" y="268.7">SMT</text>
<text x="162.5" y="268.7">DNI</text>
<text x="175.2" y="268.7">DNI</text>
<text x="187.9" y="268.7">DNI</text>
<text x="76.2" y="276.3">JAT AL00A/AL00B DNI</text>
<text x="111.7" y="276.3">SMT</text>
<text x="124.4" y="276.3">DNI</text>
<text x="137.1" y="276.3">SMT</text>
<text x="149.8" y="276.3">SMT</text>
<text x="162.5" y="276.3">DNI</text>
<text x="175.2" y="276.3">DNI</text>
<text x="187.9" y="276.3">SMT</text>
<text x="76.2" y="283.9">JAT TL00</text>
<text x="99" y="283.9">DNI</text>
<text x="111.7" y="283.9">SMT</text>
<text x="124.4" y="283.9">DNI</text>
<text x="137.1" y="283.9">SMT</text>
<text x="149.8" y="283.9">DNI</text>
<text x="162.5" y="283.9">DNI</text>
<text x="175.2" y="283.9">DNI</text>
<text x="187.9" y="283.9">DNI</text>
</g>
<g font-size="2.1">
<text x="166.3" y="17.3">B27</text>
<text x="166.3" y="14.8">C27</text>
<text x="175.2" y="15.8">USB_DP</text>
<text x="213.3" y="15.8">CONN_TOP_CLK</text>
<text x="233.6" y="17.3">K7</text>
<text x="233.6" y="14.8">J6</text>
<text x="165.1" y="22.4">AB27</text>
<text x="175.2" y="18.3">USB_DM</text>
<text x="175.2" y="23.4">IDDIG</text>
<text x="212" y="18.3">CONN_TOP_DATA</text>
<text x="214.6" y="23.4">CONN_BT_CLK</text>
<text x="233.6" y="22.4">J5</text>
<text x="165.1" y="24.9">AB26</text>
<text x="175.2" y="25.9">DRVBUS</text>
<text x="213.3" y="25.9">CONN_BT_DATA</text>
<text x="233.6" y="24.9">K8</text>
<text x="166.3" y="32.6">E26</text>
<text x="166.3" y="30">D26</text>
<text x="175.2" y="31">CHD_DP</text>
<text x="175.2" y="33.5">CHD_DM</text>
<text x="212" y="31">CONN_WF_CTRL0</text>
<text x="212" y="33.5">CONN_WF_CTRL1</text>
<text x="233.6" y="35.1">H3</text>
<text x="233.6" y="32.6">H4</text>
<text x="233.6" y="30">H5</text>
<text x="166.3" y="40.2">AA1</text>
<text x="175.2" y="41.2">KPROW0</text>
<text x="212" y="36.1">CONN_WF_CTRL2</text>
<text x="214.6" y="41.2">CONN_WB_PTA</text>
<text x="233.6" y="40.2">G2</text>
<text x="166.3" y="47.8">AB3</text>
<text x="166.3" y="42.7">AB1</text>
<text x="175.2" y="43.7">KPROW1</text>
<text x="214.6" y="43.7">CONN_HRST_B</text>
<text x="233.6" y="47.8">G7</text>
<text x="233.6" y="42.7">G3</text>
<text x="166.3" y="50.3">AB2</text>
<text x="175.2" y="48.8">KPCOL0</text>
<text x="175.2" y="51.3">KPCOL1</text>
<text x="218.4" y="53.8">ANT_SEL0</text>
<text x="219.7" y="48.8">XIN_WBG</text>
<text x="233.6" y="52.9">K5</text>
<text x="166.3" y="58">AB5</text>
<text x="175.2" y="58.9">SCL0</text>
<text x="218.4" y="56.4">ANT_SEL1</text>
<text x="218.4" y="58.9">ANT_SEL2</text>
<text x="233.6" y="58">K4</text>
<text x="233.6" y="55.4">K6</text>
<text x="166.3" y="65.6">AE1</text>
<text x="166.3" y="60.5">AC4</text>
<text x="175.2" y="61.5">SDA0</text>
<text x="233.6" y="65.6">F1</text>
<text x="166.3" y="68.1">AF1</text>
<text x="175.2" y="66.5">SCL1</text>
<text x="175.2" y="69.1">SDA1</text>
<text x="222.2" y="66.5">GPS_I</text>
<text x="222.2" y="69.1">GPS_Q</text>
<text x="233.6" y="68.1">G1</text>
<text x="167.6" y="75.7">V3</text>
<text x="167.6" y="73.2">V4</text>
<text x="175.2" y="74.2">SCL2</text>
<text x="175.2" y="76.7">SDA2</text>
<text x="222.2" y="74.2">WF_IP</text>
<text x="222.2" y="76.7">WF_IN</text>
<text x="233.6" y="75.7">A2</text>
<text x="233.6" y="73.2">A3</text>
<text x="165.1" y="83.4">AC22</text>
<text x="165.1" y="80.8">AC21</text>
<text x="175.2" y="81.8">SCL3</text>
<text x="222.2" y="79.2">WF_QP</text>
<text x="222.2" y="81.8">WF_QN</text>
<text x="233.6" y="80.8">B2</text>
<text x="233.6" y="78.3">B1</text>
<text x="167.6" y="88.4">U6</text>
<text x="175.2" y="84.3">SDA3</text>
<text x="175.2" y="89.4">SCL4</text>
<text x="222.2" y="86.9">BT_IP</text>
<text x="222.2" y="89.4">BT_IN</text>
<text x="233.6" y="88.4">D1</text>
<text x="233.6" y="85.9">D2</text>
<text x="167.6" y="91">V6</text>
<text x="175.2" y="91.9">SDA4</text>
<text x="222.2" y="91.9">BT_QP</text>
<text x="222.2" y="94.5">BT_QN</text>
<text x="233.6" y="93.5">F3</text>
<text x="233.6" y="91">E3</text>
<text x="165.1" y="98.6">AC23</text>
<text x="165.1" y="96">AB23</text>
<text x="175.2" y="97">SCL5</text>
<text x="175.2" y="99.6">SDA5</text>
<text x="233.6" y="101.1">G23</text>
<text x="167.6" y="106.2">J4</text>
<text x="167.6" y="103.7">J3</text>
<text x="175.2" y="104.6">SCL6</text>
<text x="175.2" y="107.2">SDA6</text>
<text x="217.1" y="102.1">GPIO_EXT0</text>
<text x="217.1" y="104.6">GPIO_EXT1</text>
<text x="217.1" y="107.2">GPIO_EXT2</text>
<text x="233.6" y="106.2">F24</text>
<text x="233.6" y="103.7">F25</text>
<text x="166.3" y="113.8">AA3</text>
<text x="217.1" y="109.7">GPIO_EXT3</text>
<text x="217.1" y="112.3">GPIO_EXT4</text>
<text x="233.6" y="113.8">G25</text>
<text x="233.6" y="111.3">F26</text>
<text x="233.6" y="108.7">G24</text>
<text x="166.3" y="116.4">AA2</text>
<text x="175.2" y="114.8">URXD0</text>
<text x="175.2" y="117.3">UTXD0</text>
<text x="217.1" y="114.8">GPIO_EXT5</text>
<text x="217.1" y="117.3">GPIO_EXT6</text>
<text x="217.1" y="119.9">GPIO_EXT7</text>
<text x="233.6" y="118.9">H24</text>
<text x="233.6" y="116.4">H23</text>
<text x="166.3" y="124">W26</text>
<text x="175.2" y="125">MSDC1_CLK</text>
<text x="217.1" y="122.4">GPIO_EXT8</text>
<text x="217.1" y="125">GPIO_EXT9</text>
<text x="233.6" y="124">Y23</text>
<text x="233.6" y="121.4">AA24</text>
<text x="166.3" y="129.1">W27</text>
<text x="175.2" y="130">MSDC1_CMD</text>
<text x="215.8" y="127.5">GPIO_EXT10</text>
<text x="215.8" y="130">GPIO_EXT11</text>
<text x="233.6" y="131.6">AD20</text>
<text x="233.6" y="129.1">AD21</text>
<text x="233.6" y="126.5">AA23</text>
<text x="165.1" y="136.7">AA27</text>
<text x="166.3" y="134.1">W25</text>
<text x="175.2" y="135.1">MSDC1_DAT3</text>
<text x="175.2" y="137.6">MSDC1_DAT2</text>
<text x="215.8" y="132.6">GPIO_EXT12</text>
<text x="215.8" y="135.1">GPIO_EXT13</text>
<text x="215.8" y="137.6">GPIO_EXT14</text>
<text x="233.6" y="136.7">AC20</text>
<text x="233.6" y="134.1">AD19</text>
<text x="166.3" y="141.8">Y27</text>
<text x="166.3" y="139.2">Y26</text>
<text x="175.2" y="140.2">MSDC1_DAT1</text>
<text x="175.2" y="142.7">MSDC1_DAT0</text>
<text x="215.8" y="140.2">GPIO_EXT15</text>
<text x="233.6" y="139.2">AC19</text>
<text x="217.1" y="145.3">SRCLKENAI</text>
<text x="223.5" y="147.8">PWM0</text>
<text x="233.6" y="146.8">AC3</text>
<text x="233.6" y="144.3">Y1</text>
<text x="218.4" y="152.9">INT_SIM1</text>
<text x="218.4" y="155.4">INT_SIM2</text>
<text x="233.6" y="154.5">AF27</text>
<text x="233.6" y="151.9">AE26</text>
<text x="222.2" y="160.5">EINT0</text>
<text x="233.6" y="159.5">AB4</text>
<text x="222.2" y="163">EINT1</text>
<text x="222.2" y="165.6">EINT2</text>
<text x="233.6" y="167.2">AA4</text>
<text x="233.6" y="164.6">AA5</text>
<text x="233.6" y="162.1">AA7</text>
<text x="222.2" y="168.1">EINT3</text>
<text x="222.2" y="170.7">EINT4</text>
<text x="222.2" y="173.2">EINT5</text>
<text x="233.6" y="172.2">Y7</text>
<text x="233.6" y="169.7">Y6</text>
<text x="222.2" y="175.7">EINT6</text>
<text x="222.2" y="178.3">EINT7</text>
<text x="233.6" y="179.8">AA6</text>
<text x="233.6" y="177.3">Y3</text>
<text x="233.6" y="174.8">Y4</text>
<text x="220.9" y="185.9">EINT10</text>
<text x="222.2" y="180.8">EINT8</text>
<text x="222.2" y="183.4">EINT9</text>
<text x="233.6" y="184.9">W3</text>
<text x="233.6" y="182.4">W4</text>
<text x="220.9" y="188.4">EINT11</text>
<text x="220.9" y="191">EINT12</text>
<text x="233.6" y="190">M26</text>
<text x="233.6" y="187.5">W7</text>
</g>
</svg>
